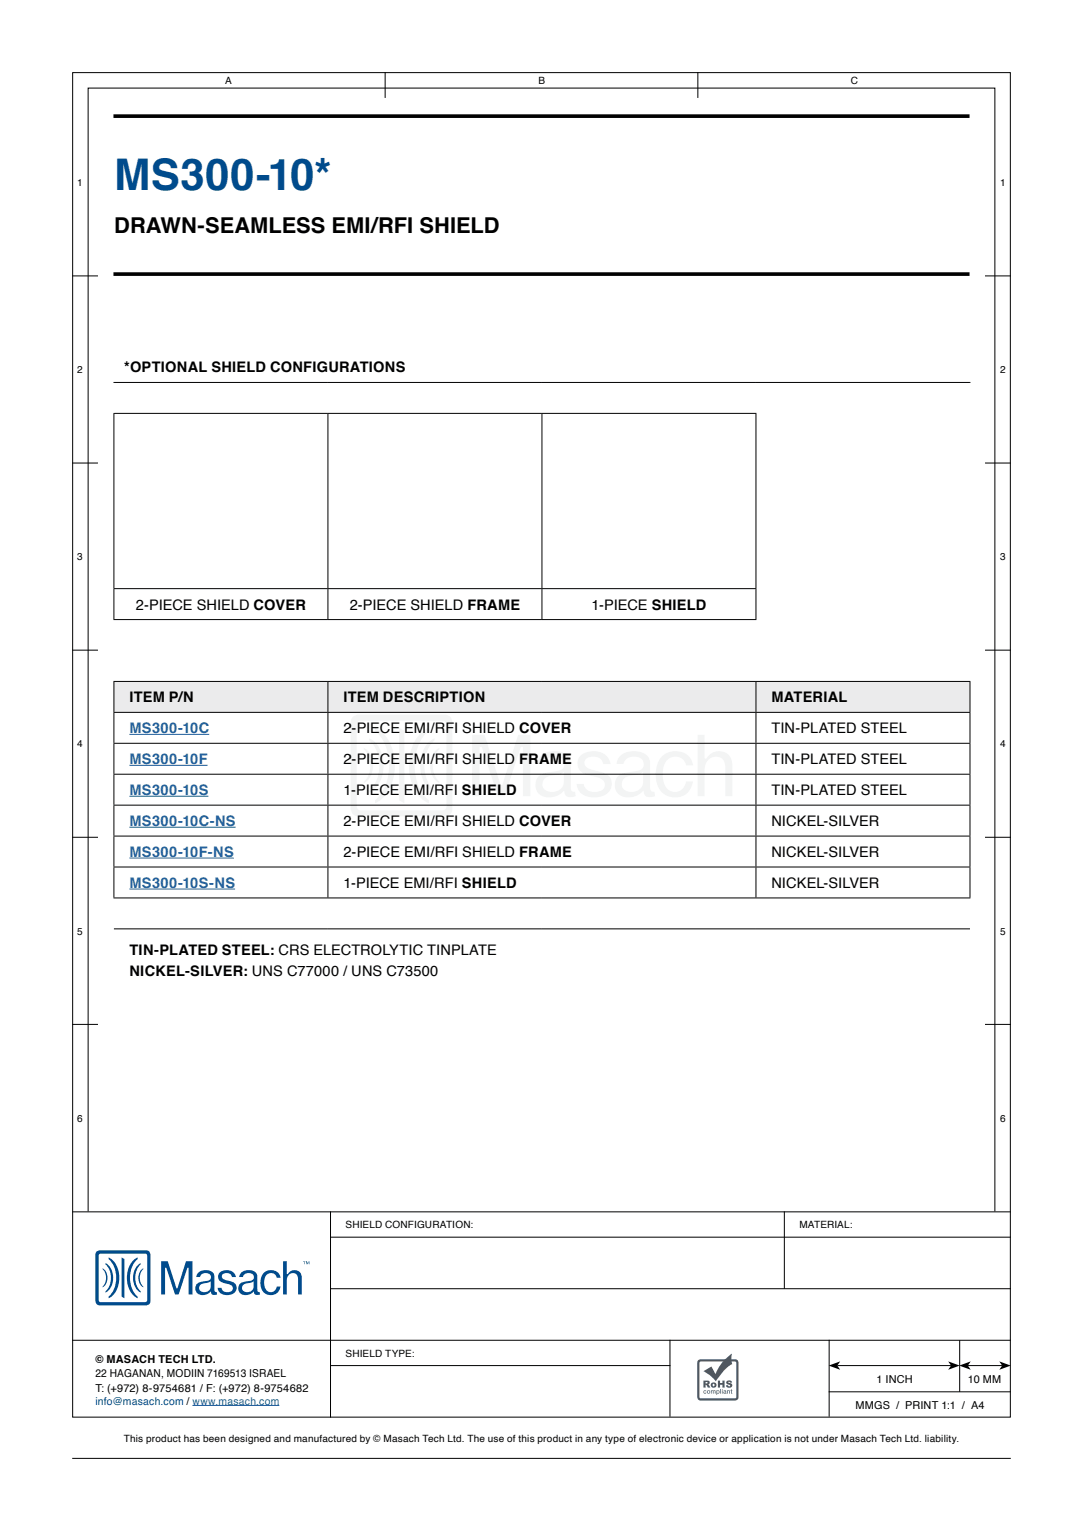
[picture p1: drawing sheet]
<svg xmlns="http://www.w3.org/2000/svg" width="210mm" height="297mm" viewBox="0 0 210 297" stroke-linecap="round" stroke-linejoin="round" font-family="sans-serif">
<g fill="none" stroke="#000" stroke-width=".19">
<path d="M14.1 14.1h181.8v260.8h-181.8zM14 53.5h5M191 53.5h5M14 89.8h5M191 89.8h5M14 126.1h5M191 126.1h5M14 162.4h5M191 162.4h5M14 198.7h5M191 198.7h5M14 235.1h182"/>
<path d="M17.1 235v-217.9h175.8v217.9M152.1 235v15M14 260h182M64 250h132M64 240h132M129.9 259.9v14.9M160.8 259.9v14.9M186.1 260v10M64 264.9h66M160.7 270h35.3M162.4 264.9h22M187.7 264.9h6.6"/>
<path d="M14 282.9h182"/>
</g>
<path d="M160.7 264.9l2.2-.8-.5 .8 .5 .8zM186 264.9l2.2-.8-.5 .8 .5 .8zM183.9 264.1l2.2 .8-2.2 .8 .5-.8zM193.8 264.1l2.2 .8-2.2 .8 .5-.8z" fill="#000"/>
<g fill="#357d58">
<path d="M136.4 266l1.6-.9 .7 1.5a8.3 8.3 0 0 1 3.2-4 2.99 2.99 0 0 0 .1 2 9.5 9.5 0 0 0-3.2 3.4l-1.1-1.1z"/>
<path d="M139.2 267.8h.4v.5h.5v-.5h.4v1.4h-.4v-.6h-.5v.6h-.4z"/>
<path d="M141 267.9l.4-.1a.46 .46 0 0 1 .6 .4h-.4l-.2-.2-.2 .2a.55 .55 0 0 1 .7 .2 .55 .55 0 0 1-.1 .7 .67 .67 0 0 1-1-.4h.4a.21 .21 0 0 0 .2 .2 .21 .21 0 0 0 .2-.2 .7 .7 0 0 1-.7-.7z"/>
<path d="M136.4 267.8h.7a.39 .39 0 0 1 .5 .3 .39 .39 0 0 1-.3 .5l.4 .6h-.4l-.4-.6-.1 .6h-.4zM136.8 268.1v.3l.4-.1v-.2z"/>
<path d="M137.8 268.7a.55 .55 0 0 1 1.1 0 .55 .55 0 0 1-1.1 0zM138.2 268.7a.23 .23 0 0 0 .4 0 .23 .23 0 0 0-.4 0z"/>
<path d="M136.5 269.8a.31 .31 0 0 0 0 .5 .31 .31 0 0 0 .5-.2h-.2a.17 .17 0 0 1-.2 0 .17 .17 0 0 1 0-.2 .17 .17 0 0 1 .2 0h.2l-.2-.2zM137.1 270a.33 .33 0 0 0 .6 0 .33 .33 0 0 0-.6 0zM137.2 270a.2 .2 0 0 1 .4 0 .2 .2 0 0 1-.4 0zM137.9 269.7v.7h.1v-.5l.1-.1 .1 .6h.2l.1-.6 .1 .6h.1v-.5a.21 .21 0 0 0-.1-.2 .21 .21 0 0 0-.3 .1zM138.9 269.7v.9h.2v-.3a.3 .3 0 0 0 .4-.1 .3 .3 0 0 0 0-.4 .3 .3 0 0 0-.5 0zM139 270a.22 .22 0 0 1 .4 0 .22 .22 0 0 1-.4 0zM139.7 269.5v.9h.1v-.9zM140 269.5l.1 .1zM140 269.7v.7h.1v-.7zM140.3 269.8v.1l.3-.1 .1 .2a.24 .24 0 0 0-.4 0 .24 .24 0 0 0 .1 .3 .24 .24 0 0 0 .3 0l.2 .1-.1-.6zM140.4 270.1l.3-.1-.1 .3zM141 269.7v.7h.1v-.5l.2-.1 .1 .6h.1v-.5a.22 .22 0 0 0-.1-.2 .22 .22 0 0 0-.3 .1zM141.7 269.5l-.1 .3h.1l.1 .5 .2 .1-.1-.2 .1-.5z"/>
<path d="M135.3 264l-.1 7.1 .3 .5 7.1 .1 .5-.3 .1-7.1-.3-.5-7.1-.1zM135.7 264.2h7v7h-7z"/>
</g>
<path d="M74.7 14v5M135.3 14v5M64.1 235v40" fill="none" stroke="#000" stroke-width=".19"/>
<path d="M22 22.5h166M22 53.2h166" fill="none" stroke="#000" stroke-width=".71" stroke-linecap="butt"/>
<g fill="#004b8c">
<path d="M21.1 243.9a4.6 4.6 0 0 1 1.8 5.5 3.6 3.6 0 0 1-1.8 2.5v-.4a5.2 5.2 0 0 0 0-7.2z"/>
<path d="M20.4 245a3.5 3.5 0 0 1 0 5.7v-.2a3.8 3.8 0 0 0 0-5.2z"/>
<path d="M19.9 246.1a2.23 2.23 0 0 1 0 3.6 2.78 2.78 0 0 0 .4-3z"/>
<path d="M25.8 244.6l.9-.7v.4a5.2 5.2 0 0 0 0 7.2v.4a4.6 4.6 0 0 1-1.9-5.5l.2-.7z"/>
<path d="M26.5 245.6l.8-.6v.3a3.8 3.8 0 0 0 0 5.2v.2a3.6 3.6 0 0 1-.8-5.1z"/>
<path d="M27.5 246.2l.3-.1a2.78 2.78 0 0 0-.4 3l.4 .6a2.28 2.28 0 0 1-.3-3.5z"/>
<path d="M23.6 243.9l.5 .3v7.7l-.5-.3z"/>
<path d="M31.2 244.7h1.3l1.7 5.2h.2l1.7-5.2h1.2v6.4h-.7v-5.2h-.3l-1.7 5.2h-.7l-1.7-5.2h-.2v5.2h-.8z"/>
<path d="M54.9 244.7h.7v2.5h.2a1.44 1.44 0 0 1 1.7-.8 1.44 1.44 0 0 1 1 1.5v3.2h-.7v-2.9a1.08 1.08 0 0 0-.9-1.3 1.08 1.08 0 0 0-1.2 1l-.1 3.2h-.7z"/>
<path d="M51.2 246.9a1.94 1.94 0 0 1 3.2 1h-.7a1.21 1.21 0 0 0-1.3-.9 1.21 1.21 0 0 0-1.1 1.1 2.1 2.1 0 0 0 .8 2.5 1.18 1.18 0 0 0 1.6-1h.7a1.98 1.98 0 0 1-2.3 1.6 1.98 1.98 0 0 1-1.6-2.3 2.63 2.63 0 0 1 .7-2z"/>
<path d="M42.7 246.8a1.95 1.95 0 0 1 3.1 .9h-.8a1.05 1.05 0 0 0-1-.7 1.05 1.05 0 0 0-1 .6 1.52 1.52 0 0 0 1.5 .9 1.35 1.35 0 0 1 1.4 1.4 1.35 1.35 0 0 1-1.4 1.3 1.75 1.75 0 0 1-2.3-1.4h.7a1.22 1.22 0 0 0 1.1 .9 1.22 1.22 0 0 0 1.1-.6 1.07 1.07 0 0 0-1.2-1.1 1.37 1.37 0 0 1-1.4-.7 1.37 1.37 0 0 1 .2-1.5z"/>
<path d="M59.4 244.7h.1l.2 .4 .2-.4h.1v.6l-.1-.5-.2 .5-.2-.5-.1 .5zM58.8 244.7h.4l-.1 .1v.5l-.1-.5z"/>
<path d="M18.6 242.9l-.1 .5v9l.4 .7 .4 .1h9l.7-.3 .2-.5v-9l-.4-.7-.5-.1h-9zM19.2 243.3l.3-.1h8.6l.3 .1 .1 .3v8.6l-.1 .3-.3 .1h-8.6l-.3-.1-.1-.3v-8.6z"/>
<path d="M38.5 246.8a2.16 2.16 0 0 1 3 .3l.1 3.1v.3l.4 .2 .1 .4-.3 .1a.64 .64 0 0 1-.9-.7 1.81 1.81 0 0 1-2.9 0 1.37 1.37 0 0 1 1.5-1.9l.4-.1a.78 .78 0 0 0 1-.5 .78 .78 0 0 0-.5-1 1.12 1.12 0 0 0-1.6 .7h-.7zM38.9 249.2a.84 .84 0 0 0-.2 1 .84 .84 0 0 0 .9 .5 1.15 1.15 0 0 0 1.3-1.1v-1l-.5 .2z"/>
<path d="M46.8 246.8a2.16 2.16 0 0 1 3 .3l.1 3.1 .1 .3 .4 .2v.4l-.3 .1a.64 .64 0 0 1-.9-.7 1.81 1.81 0 0 1-2.9 0 1.37 1.37 0 0 1 1.5-1.9l.4-.1a.78 .78 0 0 0 1-.5 .78 .78 0 0 0-.5-1 1.12 1.12 0 0 0-1.6 .7h-.7zM47.2 249.2a.84 .84 0 0 0-.2 1 .84 .84 0 0 0 1 .5 1.15 1.15 0 0 0 1.2-1.1v-1l-.4 .2z"/>
</g>
<path d="M22.1 132.2h41.5v6h-41.5zM63.6 132.2h83v6h-83zM146.6 132.2h41.5v6h-41.5z" fill="#ebebec"/>
<g fill="none" stroke="#000" stroke-width=".19">
<path d="M22 74.2h166.2M22 80.2h124.7M22.1 80.3v33.8M63.6 80.3v33.8M105.1 80.3v33.8M146.6 80.3v33.8M22 114.2h124.7M22.1 114.3v5.8M63.6 114.3v5.8M105.1 114.3v5.8M146.6 114.3v5.8M22 132.2h166.2"/>
<path d="M22 120.2h124.7M22 138.2h166.2M22.1 132.3v5.8M22.1 138.3v5.8M63.6 132.3v5.8M63.6 138.3v5.8M146.6 132.3v5.8M146.6 138.3v5.8M188.1 132.3v5.8M188.1 138.3v5.8M22 156.2h166.2M22 144.2h166.2"/>
<path d="M22 150.2h166.2M22.1 144.3v5.8M22.1 150.3v5.8M22.1 156.3v5.8M63.6 144.3v5.8M63.6 150.3v5.8M63.6 156.3v5.8M146.6 144.3v5.8M146.6 150.3v5.8M146.6 156.3v5.8M188.1 144.3v5.8M188.1 150.3v5.8"/>
<path d="M188.1 156.3v5.8M22 162.2h166.2M22 168.2h166.2M22 174.2h166.2M22.1 162.3v5.8M22.1 168.3v5.8M63.6 162.3v5.8M63.6 168.3v5.8M146.6 162.3v5.8M146.6 168.3v5.8M188.1 162.3v5.8M188.1 168.3v5.8"/>
<path d="M22.1 180.2h166"/>
</g>
<path d="M22.1 74.3v5.8M188.1 74.3v5.9" fill="none" stroke="#fff" stroke-width=".19"/>
<path d="M25.1 142.5h15.5M25.1 148.5h15.2M25.1 154.5h15.3M25.1 160.5h20.6M25.1 166.5h20.3M25.1 172.5h20.5M37.3 272.6h16.9" fill="none" stroke="#215e9e" stroke-width=".19"/>
<g fill="#f3f4f4">
<path d="M72.7 141.2a7.7 7.7 0 0 1 3.9 7.3 7.7 7.7 0 0 1-3.9 7.3v-.6a9.6 9.6 0 0 0 2.1-10.3 7.1 7.1 0 0 0-2.1-3.1z"/>
<path d="M71.6 143.2a5.5 5.5 0 0 1 2.8 5.3 5.5 5.5 0 0 1-2.8 5.3v-.5a6.9 6.9 0 0 0 0-9.6z"/>
<path d="M70.5 145.1a4.2 4.2 0 0 1 1.2 5.8l-.7 .8-.5 .2v-.3a4.5 4.5 0 0 0 0-6.2z"/>
<path d="M81.3 142.5l1.2-1 .6-.3v.6a9.6 9.6 0 0 0-2.1 10.3 7.1 7.1 0 0 0 2.1 3.1v.6a7.7 7.7 0 0 1-3.8-7.3 9.2 9.2 0 0 1 2-6z"/>
<path d="M83.2 144l1.1-.8v.5a6.9 6.9 0 0 0 0 9.6v.5a5.5 5.5 0 0 1-2.8-5.3 6.4 6.4 0 0 1 1.7-4.5z"/>
<path d="M84.4 145.7l.8-.6v.3a4.5 4.5 0 0 0 0 6.2v.3a4.2 4.2 0 0 1-1.1-5.8z"/>
<path d="M77.4 141.2l1 .5v14.1l-1-.5z"/>
<path d="M91.6 142.6h2.3l3.2 9.7h.3l3.1-9.7h2.3v11.8h-1.4v-9.5h-.4l-3.2 9.5h-1.3l-3.1-9.5h-.4v9.5h-1.4z"/>
<path d="M135.3 142.6h1.3v4.6h.4a2.7 2.7 0 0 1 4.8 0l.2 1.3v5.9h-1.3v-5.3a1.96 1.96 0 0 0-1.5-2.3 1.96 1.96 0 0 0-2.4 1.4l-.2 1.2v5h-1.3z"/>
<path d="M128.4 146.7a3.5 3.5 0 0 1 6 1.8h-1.4a2.19 2.19 0 0 0-2.1-1.7 2.19 2.19 0 0 0-2.1 1.6 4.7 4.7 0 0 0 .8 4.9 2.16 2.16 0 0 0 3.4-1.7h1.4a3.6 3.6 0 0 1-3.8 3.1 3.6 3.6 0 0 1-3.4-3.5 5.4 5.4 0 0 1 1.2-4.5z"/>
<path d="M112.5 146.6a4 4 0 0 1 5.2 .2l.4 .5 .3 .9h-1.4a1.83 1.83 0 0 0-2.5-1.4 1.2 1.2 0 0 0-1.2 1.2 1.2 1.2 0 0 0 1.2 1.2l.5 .2a7.6 7.6 0 0 1 3.1 1.2 2.48 2.48 0 0 1-1.7 4 3.9 3.9 0 0 1-4.3-1.5l-.3-1h1.4a2.21 2.21 0 0 0 3.2 1.4 1.33 1.33 0 0 0 .9-1.4 1.33 1.33 0 0 0-1.2-1.2l-1.1-.3a6.4 6.4 0 0 1-2.5-1.1 2.26 2.26 0 0 1 0-2.9z"/>
<path d="M68.4 139.1l-.3 .4-.1 .7v16.7a1.5 1.5 0 0 0 1.5 1.5h16.8a1.5 1.5 0 0 0 1.4-1.6v-16.7a1.5 1.5 0 0 0-1.5-1.5h-16.7l-.7 .2zM69.3 140.1l.6-.3h15.9l.5 .1 .3 .7v15.8l-.1 .5-.7 .3h-15.9l-.4-.1-.3-.7v-15.8z"/>
<path d="M105.1 146.5a4.4 4.4 0 0 1 5.1 .1l.3 .6 .2 .9v5.1a.65 .65 0 0 0 .8 .4l.1 .8-.2 .1a1.32 1.32 0 0 1-2-1.2 3.6 3.6 0 0 1-4.9 .7 2.42 2.42 0 0 1-.5-2.5 2.42 2.42 0 0 1 2-1.6l1.6-.2a1.97 1.97 0 0 0 1.8-1 1.54 1.54 0 0 0-1.9-1.9 1.81 1.81 0 0 0-2 1.4h-1.3a2.69 2.69 0 0 1 .9-1.7zM105.7 150.9a1.55 1.55 0 0 0-.4 1.9 1.55 1.55 0 0 0 1.8 .8 2.09 2.09 0 0 0 2.2-1.9v-2a6.2 6.2 0 0 1-2.8 .9z"/>
<path d="M120.4 146.5a4.4 4.4 0 0 1 5.1 .1l.4 .6 .2 .9v5.1a.65 .65 0 0 0 .8 .4l.1 .8-.2 .1a1.32 1.32 0 0 1-2-1.2 3.6 3.6 0 0 1-4.9 .7 2.42 2.42 0 0 1-.6-2.5 2.42 2.42 0 0 1 2.1-1.6l1.6-.2a1.97 1.97 0 0 0 1.8-1 1.54 1.54 0 0 0-1.9-1.9 1.81 1.81 0 0 0-2 1.4h-1.4a2.69 2.69 0 0 1 .9-1.7zM121.1 150.9a1.55 1.55 0 0 0-.4 1.9 1.55 1.55 0 0 0 1.8 .8 2.09 2.09 0 0 0 2.2-1.9v-2a6.2 6.2 0 0 1-2.8 .9z"/>
</g>
<text font-size="8.5" fill="#004b8c" x="22.1" y="36.8">MS300-10*</text>
<text font-size="4.2" x="22.1" y="45.3">DRAWN-SEAMLESS EMI/RFI SHIELD</text>
<g font-size="2.8">
<text x="24.1" y="72.2">*OPTIONAL SHIELD CONFIGURATIONS</text>
<text x="26.4" y="118.3">2-PIECE SHIELD COVER</text>
<text x="67.8" y="118.3">2-PIECE SHIELD FRAME</text>
<text x="114.7" y="118.3">1-PIECE SHIELD</text>
<text x="25.1" y="136.3">ITEM P/N</text>
<text x="66.6" y="136.3">ITEM DESCRIPTION</text>
<text x="149.6" y="136.3">MATERIAL</text>
<text x="66.6" y="142.3">2-</text>
<text x="69.2" y="142.3">PIECE</text>
<text x="78.4" y="142.3">EMI/RFI SHIELD COVER</text>
<text x="149.6" y="142.3">TIN-PLATED STEEL</text>
<text x="66.6" y="148.3">2-</text>
<text x="69.2" y="148.3">PIECE</text>
<text x="78.4" y="148.3">EMI/RFI SHIELD FRAME</text>
<text x="149.6" y="148.3">TIN-PLATED STEEL</text>
<text x="66.6" y="154.3">1-PIECE</text>
<text x="78.3" y="154.3">EMI/RFI SHIELD</text>
<text x="149.6" y="154.3">TIN-PLATED STEEL</text>
<text x="66.6" y="160.3">2-PIECE EMI/RFI SHIELD COVER</text>
<text x="149.6" y="160.3">NICKEL-SILVER</text>
<text x="66.6" y="166.3">2-PIECE EMI/RFI SHIELD FRAME</text>
<text x="149.6" y="166.3">NICKEL-SILVER</text>
<text x="66.6" y="172.3">1-PIECE EMI/RFI SHIELD</text>
<text x="149.6" y="172.3">NICKEL-SILVER</text>
<text x="25.1" y="185.2">TIN-PLATED STEEL: CRS ELECTROLYTIC TINPLATE</text>
<text x="25.1" y="189.4">NICKEL-SILVER: UNS C77000 / UNS C73500</text>
</g>
<g font-size="2.8" fill="#215e9e">
<text x="25.1" y="142.3">MS300-10C</text>
<text x="25.1" y="148.3">MS300-10F</text>
<text x="25.1" y="154.3">MS300-10S</text>
<text x="25.1" y="160.3">MS300-10C-NS</text>
<text x="25.1" y="166.3">MS300-10F-NS</text>
<text x="25.1" y="172.3">MS300-10S-NS</text>
</g>
<g font-size="2.1">
<text x="18.5" y="264.4">© MASACH TECH LTD.</text>
<text x="18.5" y="267.2">22 HAGANAN, MODIIN 7169513 ISRAEL</text>
<text x="169.9" y="268.4">1 INCH</text>
<text x="187.7" y="268.4">10 MM</text>
<text x="18.5" y="270">T: (+972) 8-9754681 / F: )+972( 8-9754682</text>
<text x="165.9" y="273.3">MMGS / PRINT 1:1 / A4</text>
</g>
<text font-size="2.1" fill="#004b8c" x="18.5" y="272.5">info@masach.com / www.masach.com</text>
<g font-size="1.9">
<text x="43.7" y="16.3">A</text>
<text x="104.4" y="16.3">B</text>
<text x="165" y="16.3">C</text>
<text x="15" y="36.1">1</text>
<text x="194" y="36.1">1</text>
<text x="15" y="72.4">2</text>
<text x="194" y="72.4">2</text>
<text x="15" y="108.7">3</text>
<text x="194" y="108.7">3</text>
<text x="15" y="145">4</text>
<text x="194" y="145">4</text>
<text x="15" y="181.3">5</text>
<text x="194" y="181.3">5</text>
<text x="15" y="217.8">6</text>
<text x="194" y="217.8">6</text>
<text x="67" y="238.3">SHIELD CONFIGURATION:</text>
<text x="155" y="238.3">MATERIAL:</text>
<text x="67" y="263.2">SHIELD TYPE:</text>
<text x="24" y="279.7">This product has been designed and manufactured by © Masach Tech Ltd. The use of this product in any type of electronic device or application is not under Masach Tech Ltd. liability.</text>
</g>
</svg>
